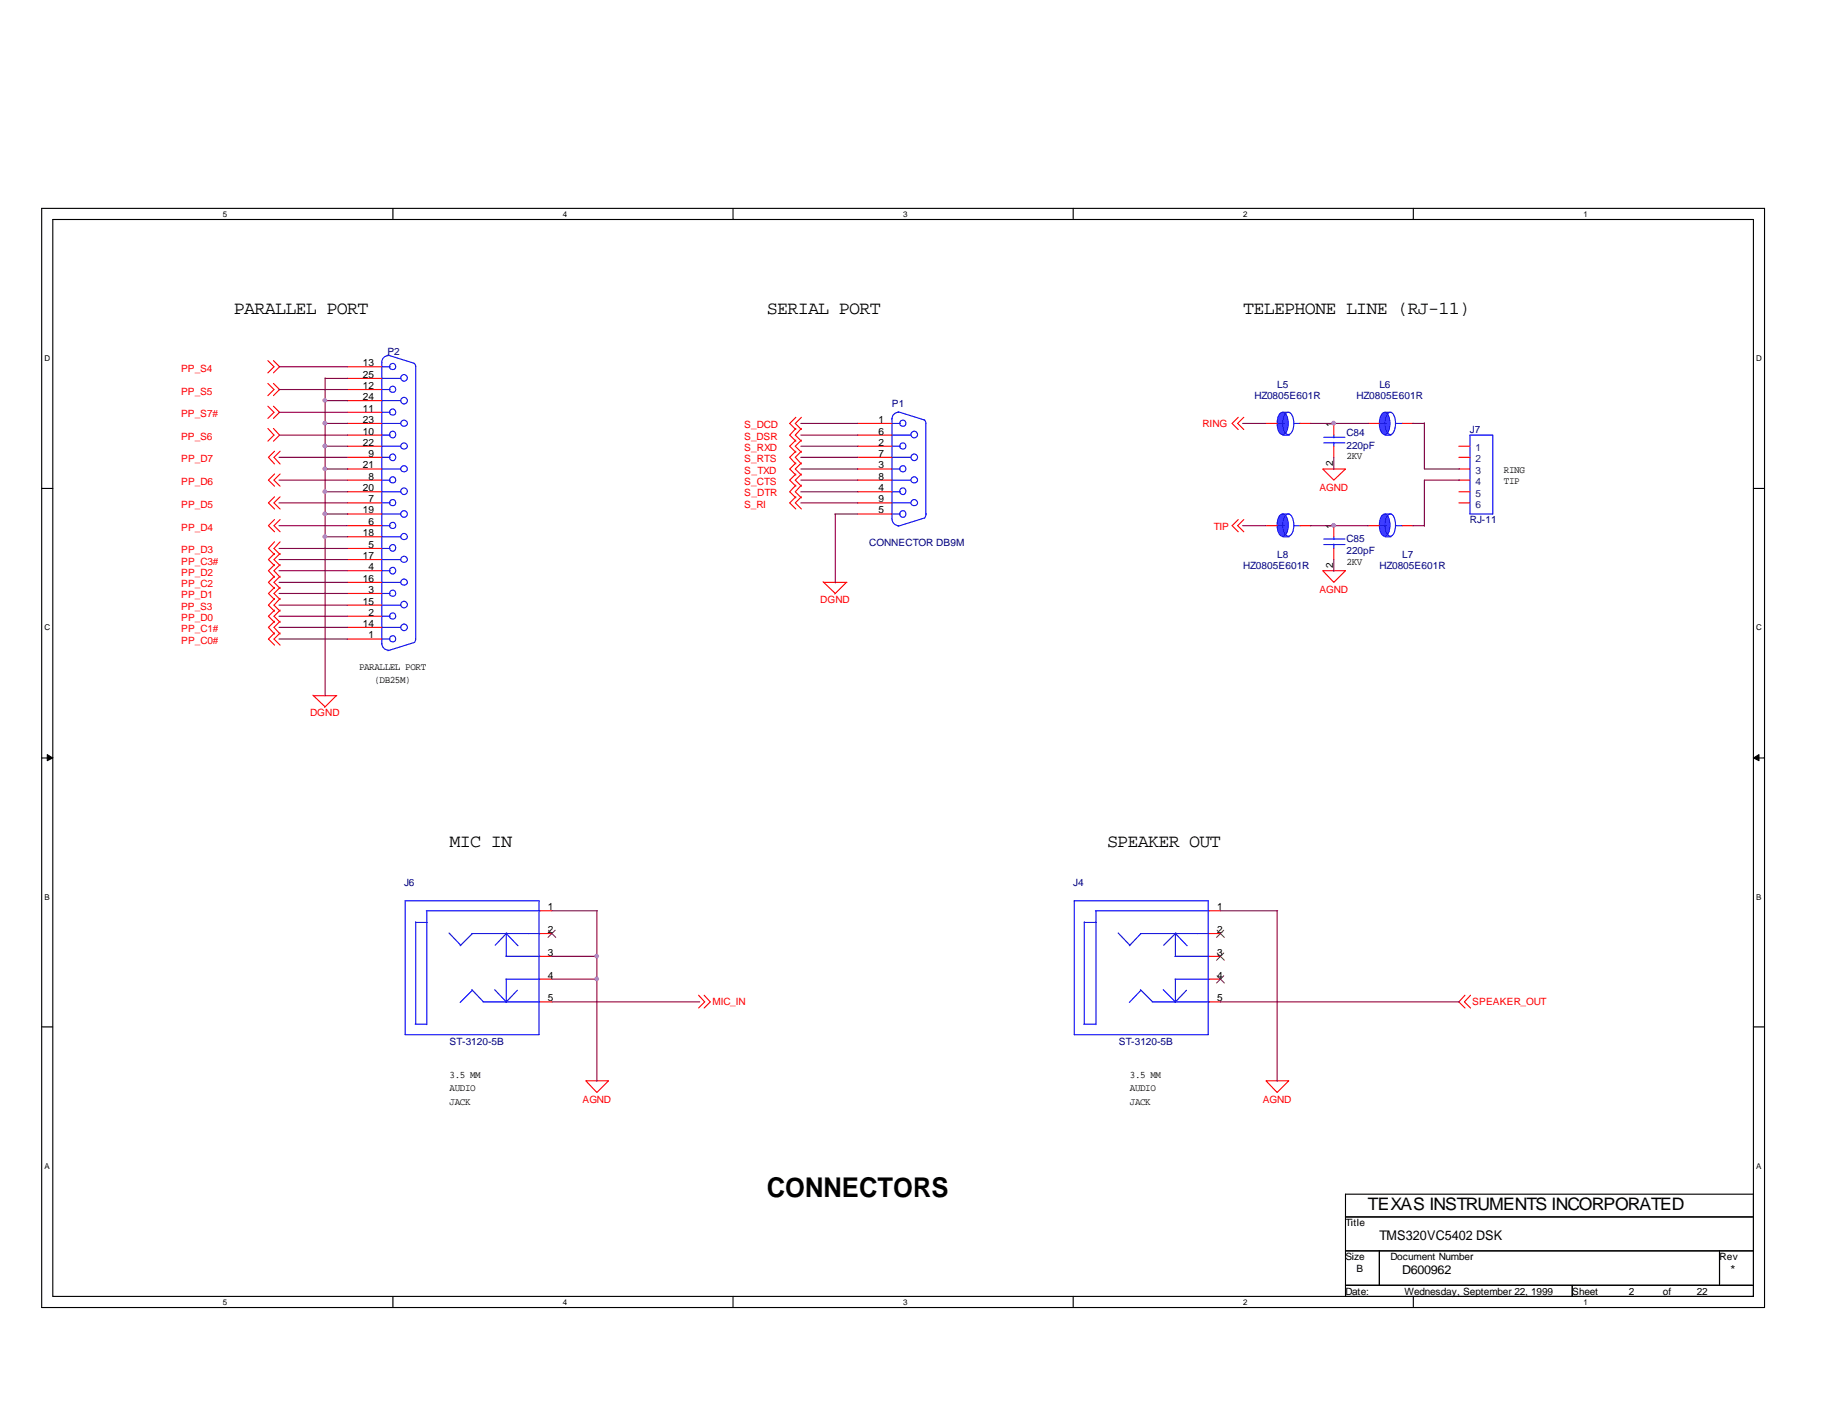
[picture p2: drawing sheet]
<svg xmlns="http://www.w3.org/2000/svg" width="279mm" height="216mm" viewBox="0 0 279 216" stroke-linecap="round" stroke-linejoin="round" font-family="sans-serif">
<g fill="none" stroke="#000" stroke-width=".17">
<path d="M6.3 31.8h262.5v167.4h-262.5zM8 33.4h259.1v164.1h-259.1zM59.9 31.8v1.6M111.7 31.8v1.6M163.5 31.8v1.6M215.3 31.8v1.6M6.3 74.4h1.7M267.1 74.4h1.7M6.3 115.5h1.7M267.1 115.5h1.7M6.3 156.5h1.7M267.1 156.5h1.7"/>
<path d="M59.9 197.5v1.7M111.7 197.5v1.7M163.5 197.5v1.7M205 185.4h62.1M205 190.6h62.1M205 195.8h62.1M210.1 190.6v5.2M215.3 197.5v1.7M239.5 195.8v1.7M262 190.6v5.2M267.1 181.9h-62.1v15.6"/>
</g>
<g fill="#000" stroke="#000" stroke-width=".15">
<path d="M7.2 115l.8 .5-.8 .4z" fill-rule="evenodd"/>
<path d="M267.1 115.5l.9-.5v.9z" fill-rule="evenodd"/>
</g>
<g fill="none" stroke="#f00" stroke-width=".17">
<path d="M40.8 54.9l.9 1-.9 .9M40.8 58.4l.9 1-.9 .9M41.7 54.9l.9 1-.9 .9M41.7 58.4l.9 1-.9 .9M52.9 55.9h5.3M52.9 57.7h5.3M52.9 59.4h5.3M40.8 65.3l.9 1-.9 .9M40.8 61.9l.9 .9-.9 1M41.7 65.3l.9 1-.9 .9M41.7 61.9l.9 .9-.9 1M41.8 68.7l-.9 1 .9 1"/>
<path d="M41.8 79.2l-.9 .9 .9 .9M41.8 75.7l-.9 .9 .9 1M41.8 72.2l-.9 1 .9 .9M42.7 68.7l-1 1 1 1M42.7 79.2l-1 .9 1 .9M42.7 75.7l-1 .9 1 1M42.7 72.2l-1 1 1 .9M52.9 68h5.3M52.9 69.7h5.3M52.9 71.5h5.3M52.9 73.2h5.3M52.9 74.9h5.3"/>
<path d="M52.9 76.6h5.3M52.9 78.3h5.3M52.9 66.3h5.3M52.9 64.5h5.3M52.9 61h5.3M52.9 62.8h5.3M121.2 63.6l-.9 .9 .9 .9M121.2 65.3l-.9 1 .9 .9M121.2 67.1l-.9 .9 .9 .9M121.2 68.7l-.9 1 .9 1M121.2 70.5l-.9 1 .9 .9M121.2 72.2l-.9 1 .9 .9"/>
<path d="M121.2 73.9l-.9 1 .9 1M121.2 75.7l-.9 .9 .9 1M122.1 63.6l-.9 .9 .9 .9M122.1 65.3l-.9 1 .9 .9M122.1 67.1l-.9 .9 .9 .9M122.1 68.7l-.9 1 .9 1M122.1 70.5l-.9 1 .9 .9M122.1 72.2l-.9 1 .9 .9M122.1 73.9l-.9 1 .9 1M122.1 75.7l-.9 .9 .9 1M130.6 68h5.3M130.6 69.7h5.3"/>
<path d="M130.6 71.5h5.3M130.6 73.2h5.3M130.6 74.9h5.3M130.6 76.6h5.3M130.6 78.3h5.3M130.6 66.3h5.3M130.6 64.5h5.3M188.6 63.6l-.9 .9 .9 .9M188.6 79.2l-.9 .9 .9 .9M189.5 63.6l-.9 .9 .9 .9M189.5 79.2l-.9 .9 .9 .9M201.5 71.5h3.5l-1.8 1.7z"/>
<path d="M203.2 64.5v1.8M203.2 68v1.7M222.2 68h1.7M222.2 69.7h1.7M222.2 71.5h1.7M222.2 73.2h1.7M222.2 74.9h1.7M222.2 76.6h1.7M41.8 89.5l-.9 .9 .9 1M41.8 96.4l-.9 1 .9 .9M41.8 86l-.9 1 .9 1M41.8 87.8l-.9 .9 .9 1"/>
<path d="M41.8 93l-.9 .9 .9 .9M41.8 84.3l-.9 1 .9 .9M41.8 94.7l-.9 .9 .9 1M41.8 91.2l-.9 1 .9 .9M41.8 82.5l-.9 1.1 .9 .9M42.7 89.5l-1 .9 1 1M42.7 96.4l-1 1 1 .9M42.7 86l-1 1 1 1M42.7 87.8l-1 .9 1 1M42.7 93l-1 .9 1 .9M42.7 84.3l-1 1 1 .9M42.7 94.7l-1 .9 1 1"/>
<path d="M42.7 91.2l-1 1 1 .9M42.7 82.5l-1 1.1 1 .9M52.9 88.7h5.3M52.9 80.1h5.3M52.9 81.8h5.3M52.9 83.6h5.3M52.9 85.3h5.3M52.9 87h5.3M52.9 90.4h5.3M52.9 92.2h5.3M52.9 93.9h5.3M52.9 95.6h5.3"/>
<path d="M52.9 97.4h5.3M125.4 88.6l1.9 1.8M125.5 88.7h3.5M128.9 88.7l-1.7 1.8M201.5 87h3.5l-1.8 1.7zM203.2 80.1v1.7M203.2 83.6v1.7M47.7 105.9l1.8 1.8M47.8 106h3.5M51.2 106l-1.8 1.8M82.3 138.8h1.8M184.2 138.8h1.7"/>
<path d="M82.3 142.2h1.8M82.3 145.7h1.8M82.3 149.2h1.8M82.3 152.7h1.8M106.4 151.6l1 1.1-1 .9M107.3 151.6l.9 1.1-.9 .9M184.2 142.2h1.7M184.2 145.7h1.7M184.2 149.2h1.7M184.2 152.7h1.7M223.2 151.6l-1 1.1 1 .9M224 151.6l-.9 1.1 .9 .9"/>
<path d="M89.2 164.7h3.5l-1.8 1.8zM192.9 164.7h3.4l-1.7 1.8z"/>
</g>
<g fill="none" stroke="#00f" stroke-width=".17">
<path d="M58.1 57.7h2.9M58.2 55.9h1.2M58.2 59.4h1.2M59.1 54.1l4.1 1.3M59.2 54.2a.98 .98 0 0 0-1 1v42.9M63.1 55.4l.2 .5M63.3 55.8v41.6l-.1 .5-4.1 1.2M58.1 78.3h2.9M58.1 74.9h2.9M58.1 71.5h2.9M58.1 68h2.9M58.1 64.5h2.9"/>
<path d="M58.1 61h2.9M58.2 66.3h1.2M58.2 76.6h1.2M58.2 73.2h1.2M58.2 69.7h1.2M58.2 62.8h1.2M135.8 66.3h3M135.8 76.6h3M135.8 73.2h3M135.8 69.7h3M135.9 63.8v15.3a1.03 1.03 0 0 0 1 1M135.9 78.3h1.3"/>
<path d="M135.9 74.9h1.3M135.9 71.5h1.3M135.9 68h1.3M135.9 64.5h1.3M136.8 62.7l4.1 1.3M136.9 62.8a.98 .98 0 0 0-1 1M140.8 64l.3 .5v13.9M141.1 78.2l-.2 .7-4.1 1.3M201.7 67.5h3.2M201.7 66.6h3.2M203.2 66.3v.4M203.2 67.4v.6"/>
<path d="M223.9 66.3h3.5v12h-3.5zM58.1 81.8h2.9M58.1 85.3h2.9M58.1 88.7h2.9M58.1 92.2h2.9M58.1 95.6h2.9M58.2 98a1.03 1.03 0 0 0 1 1.1M58.2 80.1h1.2M58.2 83.6h1.2M58.2 87h1.2M58.2 90.4h1.2M58.2 93.9h1.2"/>
<path d="M58.2 97.4h1.2M201.7 83h3.2M201.7 82.1h3.2M203.2 81.8v.4M203.2 82.9v.7M61.7 137.2h20.4v20.4h-20.4zM64.9 138.8h17.4M65 138.8v17.3M163.7 137.2h20.4v20.4h-20.4zM166.9 138.8h17.3M167 138.8v17.3M63.2 156h1.8"/>
<path d="M63.3 140.5v15.5M63.3 140.5h1.8M68.4 142.2l1.8 1.8M71.9 142.2h10.4M71.9 150.8l1.8 1.9M72 142.2l-1.9 1.9M72 150.9l-1.9 1.8M73.6 152.7h8.7M75.4 150.8l1.7 1.9M77 145.7h5.3M77 149.2h5.3M77.1 142.2v3.5"/>
<path d="M77.1 149.2v3.5M77.1 142.2l1.8 1.9M77.2 142.2l-1.8 1.8M78.8 150.9l-1.8 1.8M165.1 156h1.9M165.2 140.5h1.8M165.2 140.5v15.5M170.3 142.2l1.8 1.8M173.7 142.2h10.5M173.7 150.8l1.9 1.9M173.8 142.2l-1.8 1.9M173.8 150.9l-1.8 1.8"/>
<path d="M175.5 152.7h8.7M177.2 150.8l1.9 1.9M179 145.7h5.2M179 149.2h5.2M179.1 142.2v3.5M179.1 149.2v3.5M179.1 142.2l1.7 1.9M179.2 142.2l-1.9 1.8M180.8 150.9l-1.8 1.8"/>
<circle cx="59.8" cy="59.3" r=".47"/>
<circle cx="59.8" cy="55.8" r=".47"/>
<circle cx="61.6" cy="57.6" r=".5"/>
<circle cx="59.8" cy="66.2" r=".49"/>
<circle cx="59.8" cy="69.7" r=".49"/>
<circle cx="59.8" cy="62.8" r=".47"/>
<circle cx="59.8" cy="76.6" r=".47"/>
<circle cx="59.8" cy="73.1" r=".47"/>
<circle cx="61.6" cy="78.3" r=".5"/>
<circle cx="61.6" cy="74.8" r=".5"/>
<circle cx="61.6" cy="61" r=".5"/>
<circle cx="61.6" cy="71.4" r=".48"/>
<circle cx="61.6" cy="68" r=".48"/>
<circle cx="61.6" cy="64.5" r=".48"/>
<circle cx="137.5" cy="74.8" r=".49"/>
<circle cx="137.5" cy="78.3" r=".49"/>
<circle cx="137.5" cy="68" r=".47"/>
<circle cx="137.5" cy="71.4" r=".47"/>
<circle cx="137.5" cy="64.5" r=".47"/>
<circle cx="139.3" cy="66.2" r=".5"/>
<circle cx="139.3" cy="69.7" r=".5"/>
<circle cx="139.3" cy="76.6" r=".48"/>
<circle cx="139.3" cy="73.1" r=".48"/>
<circle cx="59.8" cy="87" r=".49"/>
<circle cx="59.8" cy="83.5" r=".49"/>
<circle cx="59.8" cy="97.3" r=".47"/>
<circle cx="59.8" cy="93.9" r=".47"/>
<circle cx="59.8" cy="80.1" r=".47"/>
<circle cx="59.8" cy="90.4" r=".47"/>
<circle cx="61.6" cy="92.1" r=".5"/>
<circle cx="61.6" cy="95.6" r=".5"/>
<circle cx="61.6" cy="85.2" r=".48"/>
<circle cx="61.6" cy="81.8" r=".48"/>
<circle cx="61.6" cy="88.7" r=".48"/>
</g>
<path d="M83.6 141.7l1.1 1.1M84.6 141.7l-1.1 1.1M185.4 141.7l1.1 1.1M185.4 145.2l1.1 1.1M185.4 148.7l1.1 1.1M186.4 141.7l-1.1 1.1M186.4 145.2l-1.1 1.1M186.4 148.7l-1.1 1.1" fill="none" stroke="#804000" stroke-width=".15"/>
<path d="M195.1 62.9l.3-.1a1.14 1.14 0 0 1 .8 1.2 2.51 2.51 0 0 1-.5 2.1l-.3 .1a1.14 1.14 0 0 1-.8-1.2 2.51 2.51 0 0 1 .5-2.1z" fill-rule="evenodd" fill="#4c4cff" stroke="#00f" stroke-width=".17"/>
<path d="M194.7 64.5h1M195.4 62.8h1M195.4 66.3h1M196 62.9l.3-.1a1.14 1.14 0 0 1 .8 1.2 2.51 2.51 0 0 1-.6 2.1l-.2 .1a1.14 1.14 0 0 1-.9-1.2 2.51 2.51 0 0 1 .6-2.1zM197.2 64.5h.9" fill="none" stroke="#00f" stroke-width=".17"/>
<path d="M192.9 64.5h1.7M198 64.5h1.7" fill="none" stroke="#f00" stroke-width=".17"/>
<path d="M195.1 78.4l.3-.1a1.14 1.14 0 0 1 .8 1.2 2.51 2.51 0 0 1-.5 2.1l-.3 .1a1.14 1.14 0 0 1-.8-1.2 2.51 2.51 0 0 1 .5-2.1z" fill-rule="evenodd" fill="#4c4cff" stroke="#00f" stroke-width=".17"/>
<path d="M195.4 78.3h1M196 78.4l.3-.1a1.14 1.14 0 0 1 .8 1.2 2.51 2.51 0 0 1-.6 2.1l-.2 .1a1.14 1.14 0 0 1-.9-1.2 2.51 2.51 0 0 1 .6-2.1zM194.7 80.1h1M195.4 81.8h1M197.2 80.1h.9" fill="none" stroke="#00f" stroke-width=".17"/>
<path d="M192.9 80.1h1.7M198 80.1h1.7" fill="none" stroke="#f00" stroke-width=".17"/>
<path d="M210.7 78.4l.3-.1a1.17 1.17 0 0 1 .7 1.2 2.68 2.68 0 0 1-.5 2.1l-.2 .1a1.14 1.14 0 0 1-.8-1.2 2.51 2.51 0 0 1 .5-2.1z" fill-rule="evenodd" fill="#4c4cff" stroke="#00f" stroke-width=".17"/>
<path d="M211 78.3h.9M211.6 78.4l.2-.1a1.17 1.17 0 0 1 .8 1.2 2.68 2.68 0 0 1-.5 2.1l-.3 .1a1.14 1.14 0 0 1-.8-1.2 2.51 2.51 0 0 1 .6-2.1zM210.3 80.1h.9M211 81.8h.9M212.7 80.1h1" fill="none" stroke="#00f" stroke-width=".17"/>
<path d="M208.4 80.1h1.7M213.6 80.1h1.7" fill="none" stroke="#f00" stroke-width=".17"/>
<path d="M210.7 62.9l.3-.1a1.17 1.17 0 0 1 .7 1.2 2.68 2.68 0 0 1-.5 2.1l-.2 .1a1.14 1.14 0 0 1-.8-1.2 2.51 2.51 0 0 1 .5-2.1z" fill-rule="evenodd" fill="#4c4cff" stroke="#00f" stroke-width=".17"/>
<path d="M210.3 64.5h.9M211 62.8h.9M211 66.3h.9M211.6 62.9l.2-.1a1.17 1.17 0 0 1 .8 1.2 2.68 2.68 0 0 1-.5 2.1l-.3 .1a1.14 1.14 0 0 1-.8-1.2 2.51 2.51 0 0 1 .6-2.1zM212.7 64.5h1" fill="none" stroke="#00f" stroke-width=".17"/>
<path d="M208.4 64.5h1.7M213.6 64.5h1.7" fill="none" stroke="#f00" stroke-width=".17"/>
<g fill="none" stroke="#800040" stroke-width=".17">
<path d="M42.5 59.4h10.4M42.5 55.9h10.4M49.5 57.6v48.4M49.5 57.7h3.5M42.5 69.7h10.4M42.5 73.2h10.4M42.5 76.6h10.4M42.5 62.8h10.4M42.6 66.3h10.4M49.5 64.5h3.5M49.5 68h3.5M49.5 71.5h3.5"/>
<path d="M49.5 74.9h3.5M49.5 78.3h3.5M49.5 61h3.5M122 64.5h8.7M122 66.3h8.7M122 68h8.7M122 69.7h8.7M122 71.5h8.7M122 73.2h8.7M122 74.9h8.7M122 76.6h8.7M127.2 78.3h3.4"/>
<path d="M127.3 78.3v10.5M189.3 64.5h3.6M199.6 64.5h8.8M203.2 69.7v1.8M215.2 64.5h1.8M217 64.4v7.1h5.3M222.3 73.2h-5.3v7M42.5 80.1h10.4M42.5 90.4h10.4M42.5 97.4h10.4M42.5 83.6h10.4M42.5 85.3h10.4"/>
<path d="M42.5 93.9h10.4M42.5 92.2h10.4M42.5 88.7h10.4M42.5 95.6h10.4M42.5 87h10.4M49.5 81.8h3.5M189.3 80.1h3.6M199.6 80.1h8.8M203.2 85.3v1.7M215.2 80.1h1.8M84.1 138.8h6.9M90.9 138.8v26"/>
<path d="M185.9 138.8h8.7M194.6 138.8v26M84.1 152.7h22.5M84.1 145.7h6.9M84.1 149.2h6.9M185.9 152.7h36.4"/>
</g>
<g fill="#f0f" stroke="#f0f" stroke-width=".17">
<circle cx="90.9" cy="145.7" r=".29"/>
<circle cx="90.9" cy="149.1" r=".29"/>
<circle cx="203.2" cy="64.5" r=".29"/>
<circle cx="203.2" cy="80" r=".29"/>
<circle cx="49.5" cy="81.7" r=".29"/>
<circle cx="49.5" cy="61" r=".29"/>
<circle cx="49.5" cy="64.5" r=".29"/>
<circle cx="49.5" cy="67.9" r=".29"/>
<circle cx="49.5" cy="71.4" r=".29"/>
<circle cx="49.5" cy="74.9" r=".29"/>
<circle cx="49.5" cy="78.3" r=".29"/>
</g>
<text font-size="4.1" x="116.8" y="182.4">CONNECTORS</text>
<g font-size="2.8">
<text x="35.6" y="47.8">PARALLEL PORT</text>
<text x="116.8" y="47.8">SERIAL PORT</text>
<text x="189.4" y="47.8">TELEPHONE LINE (RJ-11)</text>
<text x="68.5" y="129">MIC IN</text>
<text x="168.7" y="129">SPEAKER OUT</text>
</g>
<text font-size="2.6" x="208.4" y="184.3">TEXAS INSTRUMENTS INCORPORATED</text>
<text font-size="2" x="210.1" y="189">TMS320VC5402 DSK</text>
<g font-size="1.9">
<text x="213.6" y="194.1">D600962</text>
<text x="263.7" y="194.1">*</text>
</g>
<g font-size="1.5" fill="#f00">
<text x="27.6" y="56.6">PP_S4</text>
<text x="27.6" y="63.6">PP_S7#</text>
<text x="27.6" y="60.1">PP_S5</text>
<text x="113.4" y="65.3">S_DCD</text>
<text x="183.2" y="65.1">RING</text>
<text x="27.6" y="67">PP_S6</text>
<text x="27.6" y="70.4">PP_D7</text>
<text x="113.4" y="67">S_DSR</text>
<text x="113.4" y="68.7">S_RXD</text>
<text x="113.4" y="70.4">S_RTS</text>
<text x="27.6" y="77.4">PP_D5</text>
<text x="27.6" y="73.9">PP_D6</text>
<text x="113.4" y="72.2">S_TXD</text>
<text x="113.4" y="73.9">S_CTS</text>
<text x="113.4" y="75.6">S_DTR</text>
<text x="113.4" y="77.4">S_RI</text>
<text x="201" y="74.8">AGND</text>
<text x="27.6" y="80.9">PP_D4</text>
<text x="184.9" y="80.7">TIP</text>
<text x="27.6" y="87.7">PP_D2</text>
<text x="27.6" y="89.5">PP_C2</text>
<text x="27.6" y="86">PP_C3#</text>
<text x="27.6" y="84.2">PP_D3</text>
<text x="27.6" y="91.2">PP_D1</text>
<text x="27.6" y="94.7">PP_D0</text>
<text x="27.6" y="92.9">PP_S3</text>
<text x="125" y="91.9">DGND</text>
<text x="201" y="90.3">AGND</text>
<text x="27.6" y="98.1">PP_C0#</text>
<text x="27.6" y="96.4">PP_C1#</text>
<text x="47.2" y="109.1">DGND</text>
<text x="108.5" y="153.2">MIC_IN</text>
<text x="224.3" y="153.2">SPEAKER_OUT</text>
<text x="88.7" y="168.1">AGND</text>
<text x="192.4" y="168.1">AGND</text>
</g>
<g font-size="1.5">
<text x="55.3" y="55.8">13</text>
<text x="55.3" y="57.6">25</text>
<text x="55.3" y="59.3">12</text>
<text x="55.3" y="61">24</text>
<text x="55.3" y="62.7">11</text>
<text x="55.3" y="64.4">23</text>
<text x="133.9" y="64.4">1</text>
<text x="203.1" y="65.1" transform="rotate(-90 203.1 65.1)">1</text>
<text x="55.3" y="66.2">10</text>
<text x="55.3" y="67.9">22</text>
<text x="55.3" y="71.4">21</text>
<text x="56.1" y="69.6">9</text>
<text x="133.9" y="71.4">3</text>
<text x="133.9" y="69.6">7</text>
<text x="133.9" y="67.9">2</text>
<text x="133.9" y="66.2">6</text>
<text x="203.1" y="71" transform="rotate(-90 203.1 71)">2</text>
<text x="205.2" y="69.9">2KV</text>
<text x="55.3" y="74.8">20</text>
<text x="56.1" y="73.1">8</text>
<text x="56.1" y="76.5">7</text>
<text x="133.9" y="76.5">9</text>
<text x="133.9" y="74.8">4</text>
<text x="133.9" y="73.1">8</text>
<text x="229.1" y="72.1">RING</text>
<text x="229.1" y="73.7">TIP</text>
<text x="55.3" y="78.2">19</text>
<text x="55.3" y="81.7">18</text>
<text x="56.1" y="80">6</text>
<text x="56.1" y="83.5">5</text>
<text x="133.9" y="78.2">5</text>
<text x="203.1" y="80.6" transform="rotate(-90 203.1 80.6)">1</text>
<text x="55.3" y="85.2">17</text>
<text x="55.3" y="88.6">16</text>
<text x="56.1" y="86.9">4</text>
<text x="203.1" y="86.6" transform="rotate(-90 203.1 86.6)">2</text>
<text x="205.2" y="86">2KV</text>
<text x="55.3" y="92.1">15</text>
<text x="55.3" y="95.5">14</text>
<text x="56.1" y="90.3">3</text>
<text x="56.1" y="93.8">2</text>
<text x="56.1" y="97.3">1</text>
<text x="54.7" y="102.1">PARALLEL PORT</text>
<text x="57" y="104.1">(DB25M)</text>
<text x="83.5" y="138.7">1</text>
<text x="83.5" y="142.2">2</text>
<text x="185.4" y="138.7">1</text>
<text x="185.4" y="142.2">2</text>
<text x="83.5" y="145.6">3</text>
<text x="83.5" y="149.1">4</text>
<text x="185.4" y="145.6">3</text>
<text x="185.4" y="149.1">4</text>
<text x="83.5" y="152.6">5</text>
<text x="185.4" y="152.6">5</text>
<text x="68.5" y="164.3">3.5 MM</text>
<text x="68.5" y="166.3">AUDIO</text>
<text x="172.1" y="164.3">3.5 MM</text>
<text x="172.1" y="166.3">AUDIO</text>
<text x="68.5" y="168.3">JACK</text>
<text x="172.1" y="168.3">JACK</text>
<text x="205" y="186.9">Title</text>
<text x="205" y="197.3">Date:</text>
<text x="205" y="192">Size</text>
<text x="206.7" y="193.8">B</text>
<text x="211.8" y="192">Document Number</text>
<text x="214" y="197.3">Wednesday, September 22, 1999</text>
<text x="239.5" y="197.3">Sheet</text>
<text x="248.2" y="197.3">2</text>
<text x="253.3" y="197.3">of</text>
<text x="258.5" y="197.3">22</text>
<text x="262" y="192">Rev</text>
</g>
<g font-size="1.5" fill="#000080">
<text x="59" y="54">P2</text>
<text x="194.6" y="59.1">L5</text>
<text x="210.1" y="59.1">L6</text>
<text x="135.9" y="62">P1</text>
<text x="191.1" y="60.8">HZ0805E601R</text>
<text x="206.7" y="60.8">HZ0805E601R</text>
<text x="223.9" y="66">J7</text>
<text x="205.1" y="66.5">C84</text>
<text x="205.1" y="68.4">220pF</text>
<text x="132.4" y="83.2">CONNECTOR DB9M</text>
<text x="205.1" y="82.5">C85</text>
<text x="223.9" y="79.8">RJ-11</text>
<text x="189.4" y="86.7">HZ0805E601R</text>
<text x="194.6" y="85">L8</text>
<text x="205.1" y="84.4">220pF</text>
<text x="210.1" y="86.7">HZ0805E601R</text>
<text x="213.6" y="85">L7</text>
<text x="61.6" y="135">J6</text>
<text x="163.5" y="135">J4</text>
<text x="68.5" y="159.3">ST-3120-5B</text>
<text x="170.4" y="159.3">ST-3120-5B</text>
</g>
<g font-size="1.5" fill="#004080">
<text x="224.8" y="68.7">1</text>
<text x="224.8" y="70.4">2</text>
<text x="224.8" y="72.2">3</text>
<text x="224.8" y="73.9">4</text>
<text x="224.8" y="75.7">5</text>
<text x="224.8" y="77.4">6</text>
</g>
<g font-size="1.2">
<text x="34" y="33">5</text>
<text x="85.8" y="33">4</text>
<text x="137.6" y="33">3</text>
<text x="189.4" y="33">2</text>
<text x="241.2" y="33">1</text>
<text x="6.8" y="55">D</text>
<text x="267.5" y="55">D</text>
<text x="6.8" y="96">C</text>
<text x="267.5" y="96">C</text>
<text x="6.8" y="137.1">B</text>
<text x="267.5" y="137.1">B</text>
<text x="6.8" y="178.1">A</text>
<text x="267.5" y="178.1">A</text>
<text x="34" y="198.8">5</text>
<text x="85.8" y="198.8">4</text>
<text x="137.6" y="198.8">3</text>
<text x="189.4" y="198.8">2</text>
<text x="241.2" y="198.8">1</text>
</g>
</svg>
